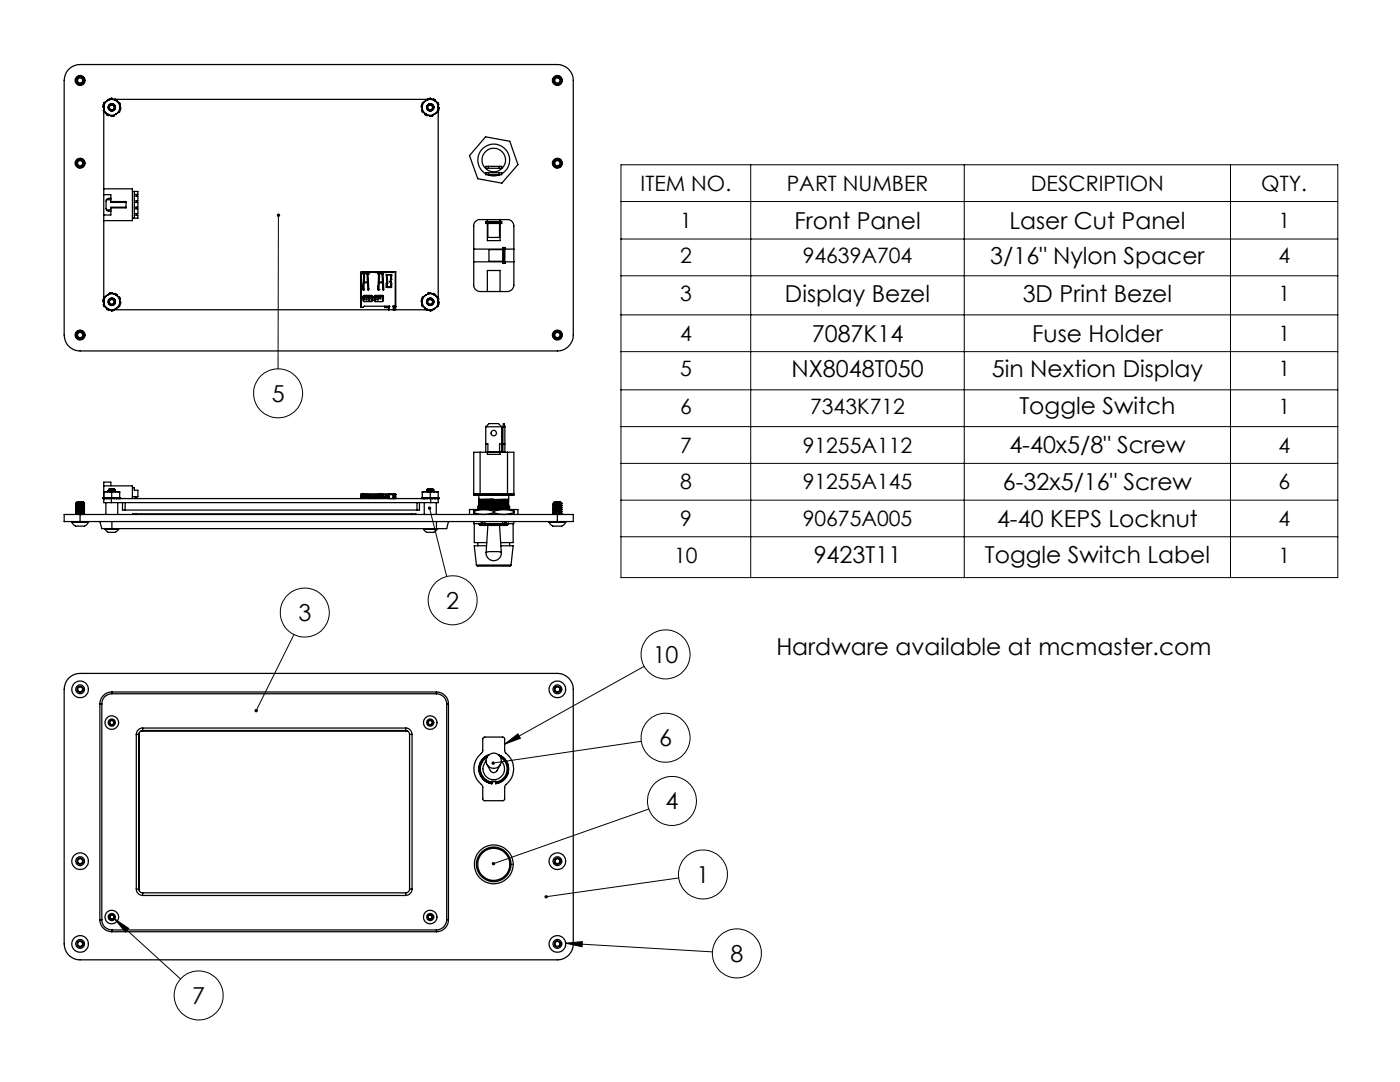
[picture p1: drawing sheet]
<svg xmlns="http://www.w3.org/2000/svg" width="279mm" height="216mm" viewBox="0 0 279 216" stroke-linecap="round" stroke-linejoin="round" font-family="sans-serif">
<g fill="none" stroke="#000" stroke-width=".2">
<path d="M123.9 32.9h143.1v82.4h-143.1zM149.8 32.9v82.4M192.4 32.9v82.4M245.6 32.9v82.4M55.6 43l-.1 30.6M123.9 40.2h143.1M123.9 47.7h143.1M123.9 55h143.1M123.9 62.8h143.1M123.9 70.2h143.1M123.9 77.8h143.1M123.9 85.1h143.1"/>
<path d="M123.9 92.5h143.1M123.9 99.8h143.1M85.7 101.4l3.4 13.6M123.9 107.1h143.1M58.7 126.6l-7.6 15.2M128.6 133l-27.9 15.5M100.7 148.5l2.7-2.1 .5 .9zM128 147.9l-29.6 4.4M129.5 161.4l-31 10.9M135.4 175.2l-26.4 3.7M22.9 183.4l13.1 11.9M22.9 183.4l2.8 1.8-.7 .8z"/>
<path d="M112.9 188.2l29.3 1.7M112.9 188.2l3.3-.3v1z"/>
<circle cx="55.5" cy="78.5" r="4.9"/>
<circle cx="90.3" cy="119.8" r="4.9"/>
<circle cx="60.8" cy="122.2" r="4.9"/>
<circle cx="132.8" cy="130.6" r="4.9"/>
<circle cx="132.8" cy="147.2" r="4.9"/>
<circle cx="134.1" cy="159.8" r="4.9"/>
<circle cx="140.3" cy="174.5" r="4.9"/>
<circle cx="39.6" cy="198.6" r="4.9"/>
<circle cx="147.1" cy="190.2" r="4.9"/>
</g>
<path d="M16.5 16.2a.5 .5 0 0 1-.8 .2 .5 .5 0 0 1 .1-.8 .5 .5 0 0 1 .7 .5v.1M111.7 16.2a.5 .5 0 0 1-.8 .2 .5 .5 0 0 1 .2-.8 .5 .5 0 0 1 .6 .5v.1M16.5 32.7a.5 .5 0 0 1-.8 .2 .5 .5 0 0 1 .1-.8 .5 .5 0 0 1 .7 .5v.1M111.7 32.7a.5 .5 0 0 1-.8 .2 .5 .5 0 0 1 .2-.8 .5 .5 0 0 1 .6 .5v.1M16.5 67a.5 .5 0 0 1-.8 .2 .5 .5 0 0 1 .1-.8 .5 .5 0 0 1 .7 .5v.1M111.7 67a.5 .5 0 0 1-.8 .2 .5 .5 0 0 1 .2-.8 .5 .5 0 0 1 .6 .5v.1M16.5 137.4a.5 .5 0 0 0-.8-.2 .5 .5 0 0 0 .1 .8 .5 .5 0 0 0 .7-.5v-.1M111.7 137.4a.5 .5 0 0 0-.8-.2 .5 .5 0 0 0 .2 .8 .5 .5 0 0 0 .6-.5v-.1M16.5 171.7a.5 .5 0 0 0-.8-.2 .5 .5 0 0 0 .1 .8 .5 .5 0 0 0 .7-.5v-.1M111.7 171.7a.5 .5 0 0 0-.8-.2 .5 .5 0 0 0 .2 .8 .5 .5 0 0 0 .6-.5v-.1M16.5 188.2a.5 .5 0 0 0-.8-.2 .5 .5 0 0 0 .1 .8 .5 .5 0 0 0 .7-.5v-.1M111.7 188.2a.5 .5 0 0 0-.8-.2 .5 .5 0 0 0 .2 .8 .5 .5 0 0 0 .6-.5v-.1" fill="none" stroke="#808080" stroke-width=".2" stroke-dasharray="15.2 1.3 1.3 1.3" stroke-linecap="butt"/>
<path d="M15.5 15.8l.5-.3 .5 .3v.5l-.5 .3-.5-.3zM110.7 15.8l.5-.3 .5 .3v.5l-.5 .3-.5-.3zM15.5 32.3l.5-.3 .5 .3v.5l-.5 .3-.5-.3zM110.7 32.3l.5-.3 .5 .3v.5l-.5 .3-.5-.3zM15.5 66.6l.5-.3 .5 .3v.5l-.5 .3-.5-.3zM110.7 66.6l.5-.3 .5 .3v.5l-.5 .3-.5-.3zM15.5 137.3l.5-.3 .5 .3v.5l-.5 .3-.5-.3zM110.7 137.3l.5-.3 .5 .3v.5l-.5 .3-.5-.3zM15.5 171.6l.5-.3 .5 .3v.5l-.5 .3-.5-.3zM110.7 171.6l.5-.3 .5 .3v.5l-.5 .3-.5-.3zM15.5 188.1l.5-.3 .5 .3v.5l-.5 .3-.5-.3zM110.7 188.1l.5-.3 .5 .3v.5l-.5 .3-.5-.3z" fill="none" stroke="#808080" stroke-width=".25"/>
<g fill="#000">
<path d="M85.4 101.2l.3-.1v.3v-.3a.34 .34 0 0 1 .4 .3 .34 .34 0 0 1-.5 .3 .34 .34 0 0 1-.2-.5z"/>
<path d="M100.7 148.5l2.7-2.1 .5 .9zM98.2 152l-.1 .3h.3h-.3a.34 .34 0 0 0 .4 .3 .34 .34 0 0 0 .2-.5 .34 .34 0 0 0-.5-.1zM98.2 172.1v.3l.3-.1-.3 .1a.34 .34 0 0 0 .5 .2 .34 .34 0 0 0 0-.5 .34 .34 0 0 0-.5 0zM108.8 178.7l-.1 .3 .3-.1-.3 .1a.34 .34 0 0 0 .4 .3 .34 .34 0 0 0 .2-.5 .34 .34 0 0 0-.5-.1zM112.9 188.2l3.3-.3v1zM50.9 141.5l-.1 .5 .2 .1 .1-.3-.1 .3a.34 .34 0 0 0 .5-.3 .34 .34 0 0 0-.6-.3zM22.9 183.4l2.8 1.8-.7 .8zM55.3 42.8a.34 .34 0 0 0 .1 .5 .34 .34 0 0 0 .5-.3 .34 .34 0 0 0-.3-.4v.4v-.4z"/>
</g>
<g fill="none" stroke="#000" stroke-width=".25">
<path d="M13.5 14a3.2 3.2 0 0 1 2.5-1.1h95.2a3.2 3.2 0 0 1 3.2 3.2v50.8a3.2 3.2 0 0 1-3.2 3.1h-95.2a3.2 3.2 0 0 1-3.2-3.1v-50.8a3.5 3.5 0 0 1 .7-2.1zM16.6 15.5a.78 .78 0 0 0-1-.2 .78 .78 0 0 0-.3 1 .78 .78 0 0 0 1 .4 .66 .66 0 0 0 .3-.8 .66 .66 0 0 0-.7-.4h.6l.4 .6M16.6 15.5l.3 .6M16.6 15.5a.88 .88 0 0 0-1.4 .1 .88 .88 0 0 0 .6 1.3 .88 .88 0 0 0 1.1-.8M21.8 19.9l-.4 .1M22.3 19.6l-.4 .1-.1 .1M22.8 19.8l.4 .1 .2 .3M85.8 19.6h-.3l-.2 .2h-62.2M86.4 19.8a.43 .43 0 0 1 .5 .4M111.9 15.5a.78 .78 0 0 0-1.1-.2 .78 .78 0 0 0-.2 1 .78 .78 0 0 0 1 .4 .66 .66 0 0 0 .2-.8 .66 .66 0 0 0-.7-.4h.7l.3 .6M111.9 15.5l.2 .6M111.9 15.5a.88 .88 0 0 0-1.4 .1 .88 .88 0 0 0 .5 1.3 .88 .88 0 0 0 1.1-.8"/>
<path d="M16.6 32a.78 .78 0 0 0-1-.2 .78 .78 0 0 0-.3 1 .78 .78 0 0 0 1 .4 .66 .66 0 0 0 .3-.8 .66 .66 0 0 0-.7-.4h.6l.4 .6M16.6 32l.3 .6M16.6 32a.88 .88 0 0 0-1.4 .1 .88 .88 0 0 0 .6 1.3 .88 .88 0 0 0 1.1-.8M20.7 21.4a1.5 1.5 0 0 0 .8 1.4M20.7 22.3l.8 .5M20.7 21.4v.9M20.7 21.8l-.1 .1 .1 .3M20.7 22.4v36.9M20.7 37.7h5.7v6.3h-5.7M20.7 38.8h1.4v1.6h3.1M20.7 20.8a.41 .41 0 0 0 0 .7M21.2 39.9h.9"/>
<path d="M21.3 22.6v.3l.5 .1M21.4 20h.1M21.5 20a1.59 1.59 0 0 1 1.6 0M21.5 20l.8-.4 .8 .4M21.5 20a1.61 1.61 0 0 0-.8 1.4M21.5 22.8a1.59 1.59 0 0 0 1.6 0M21.5 20l-.8 .5v.9M21.5 22.8l.8 .4 .8-.4M21.9 20.8a.71 .71 0 0 1 1.1 .6l-.2-.4-.6-.1a.59 .59 0 0 1 .6 .6 .59 .59 0 0 1-.6 .6 .59 .59 0 0 1-.5-.7zM22.1 39.6h-.6l-.3 .4v1.9l.4 .2h.5M22.6 20.8a.71 .71 0 0 0-1 .4 .71 .71 0 0 0 .6 1 .71 .71 0 0 0 .8-.8M22.8 23l-.5 .2"/>
<path d="M23.1 20a1.68 1.68 0 0 1 .8 1.4M23.1 20l.8 .5v.9M23.1 22.8l.1 .1M23.9 21.4a1.56 1.56 0 0 1-.8 1.4M23.9 21.4v.9l-.8 .5M23.9 21.3a.44 .44 0 0 1 0 .7M23.9 20.6l.1 .3-.1 .1M26.4 38.2h1.1v.6h-.7M26.8 39.1h.7v1h-.7M26.8 38.2v5.3M27.3 38.8v.3M84.3 21.4a1.56 1.56 0 0 0 .8 1.4"/>
<path d="M84.3 21.4v.9l.8 .5M84.3 21.8l-.1 .1 .1 .3M84.3 20.8l-.2 .4 .2 .3M84.8 22.6v.3l.5 .1M84.9 20h.2M85.1 20a1.59 1.59 0 0 1 1.5 0M85.1 20l.8-.4 .7 .4M85.1 20a1.68 1.68 0 0 0-.8 1.4M85.1 22.8a1.59 1.59 0 0 0 1.5 0M85.1 20l-.8 .5v.9M85.1 22.8l.8 .4 .7-.4M85.5 20.8a.68 .68 0 0 1 .7 0 .68 .68 0 0 1 .4 .6l-.3-.4-.5-.1a.57 .57 0 0 1 .6 .6 .57 .57 0 0 1-.6 .6 .57 .57 0 0 1-.6-.7z"/>
<path d="M86.2 20.8a.71 .71 0 0 0-1 .4 .71 .71 0 0 0 .5 .9 .71 .71 0 0 0 .9-.7M86.4 23l-.5 .2M86.6 20a1.61 1.61 0 0 1 .9 1.4M86.6 20l.9 .5v.9M86.7 22.8l.1 .1M87.5 21.4a1.5 1.5 0 0 1-.9 1.4M87.5 22.3l-.9 .5M87.5 21.4v.9M87.5 20.6l.1 .2-.1 .2M87.5 21.1v.2l.1 .1-.1 .6M87.5 22.4v36.9M96.9 27.3l4.8 .9 1.7 4.6-3.2 3.7-4.8-.8-1.7-4.7z"/>
<path d="M96.9 34.7a3.2 3.2 0 0 1-.8-4.8 3.2 3.2 0 0 1 4.9 0 3.2 3.2 0 0 1-.9 4.8M96.9 33.2h3.2v.4h-3.2zM96.9 34.5h3.2v.4h-3.2zM97.3 34.9a3.2 3.2 0 0 0 2.5 0M97.5 33.2v.4M97.5 34.5v.4M99.6 33.2v.4M99.6 34.5v.4M111.9 32a.78 .78 0 0 0-1.1-.2 .78 .78 0 0 0-.2 1 .78 .78 0 0 0 1 .4 .66 .66 0 0 0 .2-.8 .66 .66 0 0 0-.7-.4h.7l.3 .6M111.9 32l.2 .6M111.9 32a.88 .88 0 0 0-1.4 .1 .88 .88 0 0 0 .5 1.3 .88 .88 0 0 0 1.1-.8M20.7 59.6a.44 .44 0 0 0 0 .7v.3"/>
<path d="M21.2 41.9h.9M21.4 58.8h.1M21.5 58.8a1.59 1.59 0 0 1 1.6 0M21.5 58.8l.8-.4 .8 .4M21.5 58.8a1.61 1.61 0 0 0-.8 1.4M21.5 58.8l-.8 .5v.9M21.9 59.7a.71 .71 0 0 1 1.1 .5l-.2-.4-.6-.1a.59 .59 0 0 1 .6 .6 .59 .59 0 0 1-.6 .6 .59 .59 0 0 1-.5-.6zM22.1 40.2h3.1v1.3h-3.1M22.3 58.4l-.5 .1v.1M22.6 59.6a.71 .71 0 0 0-1 .4 .71 .71 0 0 0 .6 1 .71 .71 0 0 0 .8-.8M22.8 58.6l.4 .1 .2 .3M23.1 58.8a1.68 1.68 0 0 1 .8 1.4"/>
<path d="M23.1 58.8l.8 .5v.9M23.9 59.4l.1 .3-.1 .1M25.2 41.3h-3.1v1.6h-1.4M26.8 40.4h.7v.9h-.7M26.8 41.7h.7v.9h-.7M26.8 42.9h.7v.6h-1.1M27.3 40.1v.3M27.3 41.3v.4M27.3 42.6v.3M72.1 54.3h6.1M72.2 54.3l-.2 .1v6.9h.1M72.2 54.3h.1"/>
<path d="M72.2 54.2v.1M72.5 57.5v.3M72.5 57.5h.1M72.5 54.2v.5h.1l-.2 3.1 .1 .1M72.5 59.2l.1-.3h1.6l.1 .3M72.5 59.2v.8l.1 .2h1.6l.1-.2v-.8M72.5 59.1v.1M72.5 59.2h.2M72.5 54.5h.3M72.5 54.6h.3M72.5 56.6v.9M72.5 54.7h.3"/>
<path d="M72.5 56.3h.2M72.5 57.9h.1M72.5 56h.1M72.5 59.1h1v.1l.8-.1M72.6 56l.1 .2M72.7 56.4l-.2 1.5M72.7 56.4h.6M72.7 56.3v.1M72.7 59.1v.1M72.7 59.3v.1M72.7 59.3h-.2l.2 .1M72.7 54.3v.2"/>
<path d="M72.7 59.2v.1M72.7 59.4v.4h-.2M72.7 56.3l.1-1.9h.4l.1 1.9M72.7 56.3h.6M72.7 55.7h-.2M73 59.1l.1 .1M73.1 59.3v.1M73.1 59.2v.1M73.1 59.4v.4h.1v-.4M73.1 59.2h.1M73.1 59.3h.1M73.1 59.4h.1"/>
<path d="M73.2 59.3v.1M73.2 59.2v.1M73.2 54.5h.3M73.2 54.6h.3M73.2 54.7h.3M73.3 59.1l-.1 .1M73.3 54.3v.2M73.3 55.7h.2M73.3 56.3v.1M73.5 54.3v3.6l-.1-.1-.1-1.4M73.5 54.2v.1M73.5 54.3h.1"/>
<path d="M73.5 54.7h.1M73.6 57.6v.2M73.6 57.5v.1M73.6 57.6h.1M73.6 59.2v.1M73.6 59.4v.1M73.6 59.3v.1M73.6 59.5v.4h.2v-.4M73.6 59.3h.2M73.6 59.4h.2M73.6 59.5h.2M73.8 54.3h.1"/>
<path d="M73.8 54.3l.1 .1v-.1M73.8 54.2v.1M73.8 59.2v.1M73.8 59.4v.1M73.8 59.3v.1M73.9 54.3h.1M73.9 54.2v.1M74.2 59.1v.1M74.2 59.3v.1M74.2 59.2v.1M74.2 59.4v.4h.1M74.2 59.2h.1"/>
<path d="M74.2 59.3h.1M74.2 59.4h.1M74.7 59.2v.1M74.7 59.2l.1-.3h1.6l.1 .3M74.7 59.2v.8l.1 .2h1.6l.1-.2v-.8M74.7 59.4v.1M74.7 59.3v.1M74.7 59.5v.4h.2v-.4M74.7 59.3h.2M74.7 59.4h.2M74.7 59.5h.2M74.9 59.4v.1"/>
<path d="M74.9 59.3v.1M74.9 59.2v.1M74.9 54.3h.1M74.9 54.3l.1 .1 .1-.1M74.9 54.2v.1zM75.1 54.3h.1M75.1 54.2v.1M75.2 59.1v.1M75.2 59.3v.1M75.2 59.2v.1M75.2 59.4v.4h.3v-.4M75.2 59.2h.3"/>
<path d="M75.2 59.3h.3M75.2 59.4h.3M75.5 59.1v.1M75.5 59.3v.1M75.5 59.2v.1M75.5 57v.5M75.5 57.5h.1M75.5 57.5v.4M75.5 54.2v3.7M75.5 54.5h.3M75.5 54.6h.3M75.5 54.7h.3"/>
<path d="M75.5 55.7h.2M75.6 54.3v.2M75.6 57.8l-.1 .1M75.6 57.8h.1M75.6 58.9v.2l-.9 .1M75.7 56.3v.1M75.7 56.3l.1-1.9h.4l.1 1.9M75.7 56.4h.6M75.7 56.4l-.1 1.4M75.7 56.3h.6M75.8 58.9v.1M75.8 59.1v.1"/>
<path d="M75.8 59v.1M75.8 59.2v.4h.2v-.4M75.8 59.1h.2M75.8 59.2h.2M76 58.9v.1M76 59.1v.1M76 59v.1M76.2 54.3v.1M76.2 58.9l.3 .2M76.2 54.5h.2M76.2 54.6h.2M76.2 54.7h.3"/>
<path d="M76.3 55.7h.2M76.3 59.1v.1M76.3 59.3v.1M76.3 56.3v.1M76.3 56.3v.4M76.3 59.2v.1M76.3 59.4v.4h.2M76.3 59.2h.2M76.3 59.3h.2M76.3 59.4h.2M76.3 56.3h.2M76.4 54.3h.1"/>
<path d="M76.4 54.3v.4M76.4 57.5h.2M76.5 56l-.2 .3M76.5 54.2v3.7l-.1-.1-.1-1.4M76.9 54.3h.1M76.9 54.3l.1 .1 .1-.1M76.9 54.2v.1M77.1 54.3h.1M77.1 54.2v.1M77.1 57h.2M77.1 54.8h1.1l-.2 1.4 .1 1.2h-1v-.9l.1-.3zM77.1 55h.1"/>
<path d="M77.2 54.8l.2 1.4-.1 .4M77.3 56.6h.1M77.3 56.6v.6h.7v-.6M77.3 56.3h-.1v1.1M77.7 57.2l-.1 .2M77.9 57.2v.2M78 56.6h.1M78 57v.4M78 55h.1M78.1 56.8h.1M78.1 56.6h.1M78.1 56.4h.1"/>
<path d="M78.1 55.7h.1M78.1 55.5v.1M78.1 54.8l.1 .1M78.1 57.3h.1M78.1 56.7h.1M78.1 56.5h.1M78.1 55.3v.1M78.1 57.2h.1M78.1 55.5l-.1-.7-.1 1.4 .1 .4M78.1 56.9v.3M78.1 54.9v.3M78.2 54.3h.1"/>
<path d="M78.3 54.2l-.1 .2v-.2v.1M78.3 54.3h.1M78.9 54.2h.1v6.9h-.1M78.9 54.2h-6.8v7.1M78.9 54.2v6.9M84.3 59.6l-.2 .4 .2 .3M84.9 58.8h.2M85.1 58.8a1.59 1.59 0 0 1 1.5 0M85.1 58.8l.8-.4 .7 .4M85.1 58.8a1.68 1.68 0 0 0-.8 1.4M85.1 58.8l-.8 .5v.9M85.5 59.7a.68 .68 0 0 1 .7-.1 .68 .68 0 0 1 .4 .6l-.3-.4-.5-.1a.57 .57 0 0 1 .6 .6 .57 .57 0 0 1-.6 .6 .57 .57 0 0 1-.6-.6z"/>
<path d="M85.8 58.4l-.4 .1-.1 .1M86.2 59.6a.71 .71 0 0 0-1 .4 .71 .71 0 0 0 .5 .9 .71 .71 0 0 0 .9-.7M86.4 58.6l.4 .1 .1 .3M86.6 58.8a1.61 1.61 0 0 1 .9 1.4M86.6 58.8l.9 .5v.9M87.5 59.4l.1 .3-.1 .1M94.5 49.7h5.9M94.5 52.2h5.9M94.9 44.2l.7-.4h5.7a1.26 1.26 0 0 1 1.3 1.3v11.8a1.33 1.33 0 0 1-1.3 1.3h-5.5a1.26 1.26 0 0 1-1.3-1.3v-12.1zM96.9 44.2v.4M96.9 44.2l.7 .1M96.9 44.2h3.2"/>
<path d="M96.9 44.6h3.2M97.3 44.6v3.4h2.5v-3.4M97.3 58.2v-4.2h2.5v4.2M97.3 43.8v.4M97.4 44.6v2.8h2.3v-2.8M97.6 44.3v.2M97.6 44.5l-.7 .1M97.6 44.3h1.9M97.6 44.5h1.9M99.5 44.5l.6 .1M99.5 44.3v.2M99.8 43.8v.4"/>
<path d="M100.1 44.2v.4M100.1 44.2l-.6 .1M100.4 49.4v3.2M100.4 49.8h-2.8v2.3h2.8M100.4 49.4l.1 .6M100.4 49.4h.4M100.4 52.6h.4M100.5 50v1.9M100.5 51.9l-.1 .7M100.5 50h.1M100.5 51.9h.1M100.6 50v1.9"/>
<path d="M100.6 51.9l.2 .7M100.8 49.4v3.2M100.8 49.7h1.8M100.8 52.2h1.8M100.8 49.4l-.2 .6M16.6 66.3a.78 .78 0 0 0-1-.2 .78 .78 0 0 0-.3 1 .78 .78 0 0 0 1 .4 .66 .66 0 0 0 .3-.8 .66 .66 0 0 0-.7-.4h.6l.4 .6M16.6 66.3l.3 .6M16.6 66.3a.88 .88 0 0 0-1.4 .1 .88 .88 0 0 0 .6 1.3 .88 .88 0 0 0 1.1-.8M20.7 60.2a1.5 1.5 0 0 0 .8 1.4M20.7 60.2v.9l.8 .5M20.7 60.6l-.1 .1 .1 .3M21.3 61.5v.2l.5 .1"/>
<path d="M21.5 61.6a1.59 1.59 0 0 0 1.6 0M21.5 61.6l.8 .5 .8-.5M23.1 61.6h.1M23.9 60.2a1.56 1.56 0 0 1-.8 1.4M23.9 60.2v.9l-.8 .5M23.9 60.1a.41 .41 0 0 1 0 .7M76.8 61.1v.3h.7M76.8 61.2h.7M77.5 61.8h-54.7l-.5 .2M77.5 61.2h.1M77.5 61.8h.1M77.5 61.2v.6"/>
<path d="M77.6 61.2h.1M77.6 61.2l.2-.1h-5.1l-.2 .2h-.4M77.6 61.2v.6M77.6 61.8h.9M77.7 61.1v.1M78.5 61.2h.1M78.5 61.8h.1M78.5 61.1v.7M78.6 61.8h.1M78.6 61.2h.1M78.6 61.2v.6M78.6 61.2h.4v.6"/>
<path d="M78.6 61.8h6.5M78.9 61.1h-.5l.1 .1M84.3 60.2a1.56 1.56 0 0 0 .8 1.4M84.3 60.2v.9l.8 .5M84.3 60.6l-.1 .1 .1 .3M84.8 61.5v.2l.5 .1M85.1 61.6a1.59 1.59 0 0 0 1.5 0M85.1 61.6l.8 .5 .7-.5M86.4 61.8l-.5 .2M86.7 61.6h.1M86.7 61.6l-.3 .1M87.5 60.2a1.5 1.5 0 0 1-.9 1.4"/>
<path d="M87.5 60.2v.9l-.9 .5M87.5 60.1l.1 .2-.1 .5M111.9 66.3a.78 .78 0 0 0-1.1-.2 .78 .78 0 0 0-.2 1 .78 .78 0 0 0 1 .4 .66 .66 0 0 0 .2-.8 .66 .66 0 0 0-.7-.4h.7l.3 .6M111.9 66.3l.2 .6M111.9 66.3a.88 .88 0 0 0-1.4 .1 .88 .88 0 0 0 .5 1.3 .88 .88 0 0 0 1.1-.8M20.5 99.4h.1M20.5 99.4l.1 .1M20.6 99.5h.1M20.6 99.4v.1M20.6 99.5h.2M20.7 99.4h.1M20.7 99.4l.1-.1z"/>
<path d="M20.7 98.1v.1M20.7 98.1h.8M20.7 99.5v.8h1.5M20.7 98.2v1.2M20.7 96.9h5.7v2.6M20.8 99.5h.2M20.8 99.5h.5M20.8 99.4v.1M21 99.4h.3M21 99.4h-.2M21 99.4v.1M21 99.3l-.4 .1"/>
<path d="M21.2 99.4v.1M21.3 99.4h.3M21.3 99.4l-.3 .1M21.3 99.4v.1M21.3 99.5h.4M21.5 98.1h1.6M21.5 98.1l.8 .1M21.5 98.1l-.8 .1M21.6 98l.2 .1M21.6 97.9v.1M21.6 98l1.4-.2-1.2 .3 1-.1 .2 .1M21.6 99.4l.1 .1"/>
<path d="M21.7 97.7l.1-.2 1.1 .1-1.2 .1 .1 .1-.2 .1M21.7 99.5h.1M21.7 99.5h.5M21.8 99.4h.4M21.8 99.4h-.2M21.8 99.5h.4M21.8 99.4v.1M22.1 96.9v-.7h-1.4v1.9M22.2 99.4h.1M22.2 99.4v.1M22.2 99.5h.1M22.2 99.5v.8"/>
<path d="M22.3 98.2v1.1M22.3 99.4h.5M22.3 99.5h.5M22.3 99.4v.1M22.8 99.5h62.4M22.8 99.4v.1M22.8 99.5h.1M22.8 97.6l-1 .2 1-.2 .2 .2-1.4 .1M22.8 99.4h.4M22.8 99.4h.1M22.8 99.5h.4M23 98.1h.1"/>
<path d="M23.1 98.1l-.8 .1M23.1 98.1l.8 .1M23.1 98.1h.8v1.2h-3.2M23.2 99.5h.1M23.2 99.4h.2M23.2 99.4v.1M23.4 99.4h.3M23.4 99.4l-.2 .1M23.7 99.3l.4 .1M23.7 99.4v.1M23.7 99.5h.2M23.7 99.5h.1"/>
<path d="M23.9 99.4h.1M23.9 99.4h-.2M23.9 99.4v.1M24 99.4h.1M24 99.4l-.1 .1M24.1 99.4v.1M26.4 97.3h.4v.5h.7v1.3h-1.1M27 99.1v.4M27.3 99.1v.4M72 99.5l.1-.9h6.8l.1 .9M72 99.4l.1 .1M72.1 98.7h.1"/>
<path d="M72.1 99.4h.1M72.1 99.4h.3v.1M72.1 98.7h5.4M72.1 98.7v.7M72.1 99.2h5.4M72.3 99.4h.1M72.3 99.2v.2M72.5 99.3l.2 .1zM72.5 98.7h.1M72.5 99h.1M72.5 99.4h.1M72.5 99.3h.1"/>
<path d="M72.5 99h1M72.5 98.6v.5M72.5 99.3v.2M72.5 98.9h1M72.5 99v.2M72.7 99.4h.1M72.7 99.3h.1M72.7 99h.1M72.7 98.6l.1 .2h.4l.1-.1M72.7 99.3v.2M72.7 99v.2M73 99.3h.3v.1h-.3z"/>
<path d="M73 99.4h.1M73.1 99.4h.1M73.1 99h.1M73.1 99.3v.2M73.1 99l-.1 .2M73.2 99.4h.1M73.2 99.3h.1M73.2 99h.1M73.2 99.3v.2M73.2 99l.1 .2M73.3 98.7h.1M73.5 98.7v.8"/>
<path d="M73.6 99.3h.2l-.2 .1M73.6 99.4h.1M73.6 99.3h.1M73.6 99h.1M73.6 99h.2M73.6 99v.2M73.6 99.3v.2M73.8 99.4h.1M73.8 99.3h.1M73.8 99h.1M73.8 99.3v.2M73.8 99v.2"/>
<path d="M73.9 99.2v.3M74.1 99.3h.3M74.1 99.4h.3M74.2 99.4h.1M74.2 99.3h.1M74.2 99h.1M74.2 99h.2M74.2 99.3v.2M74.2 99l-.1 .2M74.4 99.4h.1M74.4 99.3h.1M74.4 99h.1"/>
<path d="M74.4 99v.2M74.4 99.3v.2M74.6 99.2v.3M74.7 99.4h.1M74.7 99.4v-.1v.2M74.7 99h.1M74.7 99h.2M74.7 99v.2M74.9 99.4h.1M74.9 99.3v.1M74.9 99.3h.1M74.9 99h.1"/>
<path d="M74.9 99.3v.2M74.9 99v.2M75 99.3h-.4v.1h.4M75 99.2v.3M75.2 99.3l.3 .1zM75.2 99.4h.1M75.2 99.3h.1M75.2 99h.1M75.2 99h1.4M75.2 99.3v.2M75.2 99v.2M75.3 98.7v.3"/>
<path d="M75.5 99.4h.1M75.5 99.3h.1M75.5 99h.1M75.5 99.3v.2M75.5 99v.2M75.5 98.7h.1M75.5 98.7v.2h.9M75.6 99.2v.3M75.7 98.7h.1M75.7 98.7l.1 .1h.4l.1-.1M75.7 99.3h.4v.1h-.4zM75.8 99.3h.1"/>
<path d="M75.8 99.4h.1M75.8 99h.1M75.8 99.3v.2M75.8 99v.2M76 99.4h.1M76 99.3h.1M76 99h.1M76 99.3v.2M76 99v.2M76.2 99.2v.3M76.3 99.3l.3 .1zM76.3 99.4h.1"/>
<path d="M76.3 99.3h.1M76.3 99h.1M76.3 98.7h.1M76.3 99v.2M76.3 99.3v.2M76.4 98.7v.3M76.6 99.4h.1M76.6 99.3h.1M76.6 99h.1M76.6 99.3v.2M76.6 99v.2M76.8 99.4h.7"/>
<path d="M76.8 99.2v.3M77 98.7v.5M77 98.8h.5M77.3 98.7h.1M77.4 98.7v.1M77.5 99.1h.1M77.5 98.7v.4M77.5 98.7h.1M77.5 98.7v.1M77.5 98.8h-.1l.1 .3M77.5 98.7v.8M77.6 98.7h.1"/>
<path d="M77.6 98.6l-.1 .1M77.6 98.7h.9M77.6 98.7v.8M78.5 98.7h.1M78.5 98.6l.1 .1M78.5 99.4l.1 .1M78.5 99h.1M78.5 99.2h.1M78.5 98.7v.8M78.6 99.4h.1M78.6 99.4h.4M78.6 98.7h.3"/>
<path d="M78.6 98.7v.7M78.9 98.7h.1M78.9 98.7v.7M84.2 99.4h.1M84.2 99.4l.1-.1-.1 .1M84.2 99.4h-.1M84.2 99.4v.1M84.3 99.4l.2 .1M84.5 99.4h.3M84.5 99.4h-.2M84.5 99.5h.1M84.5 99.4v.1"/>
<path d="M84.5 99.3l-.3 .1M84.8 99.4v.1M84.8 99.4l-.3 .1M84.8 99.4h.4M85.1 98.1l-.8 .1M85.1 98.1l.8 .1M85.1 98.1h1.5M85.1 98.1h-.8v.1M85.2 98l.2 .1M85.2 98l1.4-.2-1.2 .3M85.2 97.9v.1M85.2 99.5h.2"/>
<path d="M85.2 99.4v.1M85.2 99.5h.7M85.2 97.7l.2 .1M85.3 99.4h.5M85.3 99.4h-.1M85.3 99.4l.1 .1M85.4 97.8l-.2 .1M85.4 99.5h.4M85.4 97.5l1 .1-1.2 .1zM85.8 99.4v.1M85.8 99.4h.1M85.8 99.5h.1"/>
<path d="M85.9 98.2v1.1M85.9 99.4h.4M85.9 99.5h.4M85.9 99.4v.1M86 99.5v.8M86.3 99.4v.1M86.3 99.5h.1M86.3 99.5h.6M86.4 97.6l-1 .2M86.4 99.4h.4M86.4 99.4h-.1M86.4 99.5h.3"/>
<path d="M86.4 99.4v.1M86.5 97.8h.1M86.6 98.1l-.2-.1-1 .1M86.6 97.8l-.2-.2-1 .2M86.6 97.8l-1.4 .1M86.6 98.1h-.1M86.6 98.1h.1M86.6 98.1l-.7 .1M86.6 98.1l.9 .1M86.6 98.1h.9v1.2h-3.2v-1.1M86.7 99.5h.2M86.8 99.5h.1"/>
<path d="M86.8 99.4h.1M86.8 99.4l-.1 .1M86.9 99.4h.3M86.9 99.5h.3M86.9 99.4v.1M87.2 99.3l.4 .1M87.2 99.5h.3M87.2 99.4l.2 .1M87.2 99.4v.1M87.3 99.4l-.1 .1M87.4 99.5h.2M87.5 99.4h.1"/>
<path d="M87.5 99.4h-.3M87.5 99.5h.1M87.5 99.4l-.1 .1M87.5 99.5v.8h-1.5M87.6 99.4h.1M87.6 99.4v.1M94.5 98.6h8.1M95.6 99.8l.2 .1M95.6 98.8v.8h2.8l-2.8 .1M95.6 99.7v.1M95.7 99.6l-.1 .1M95.8 99.9l-.2 .2"/>
<path d="M95.8 90.2h-1.3v8.6h1.3M95.8 90.2v8.6M95.8 98.8h5.5M95.8 90.2h5.5M96.9 85.2h3.2M96.9 85.2l.7-.7h1.9l.6 .7M96.9 88.6h.5v1.6M96.9 85.2v5M97.3 90.2v.5h2.5v-.5M100.1 88.6h-.4v1.6M100.1 85.2v5M100.4 85.2h.4"/>
<path d="M100.4 85.2l.1-.7h.1l.2 .7M100.4 88.6h.4M100.4 85.2v5h-2.8M100.8 85.2v5M101.2 99.8l.3 .1-5.9 .2M101.2 99.7l-5.4 .2M101.2 99.8l-5.4 .2M101.2 99.7v.1M101.3 90.2h1.3v8.6h-1.3M101.3 90.2v8.6M101.4 99.6l-.2 .1M101.5 98.8v.8l-5.9 .2"/>
<path d="M101.5 99.9v.1M14.3 104.2l.3 .5a1.61 1.61 0 0 0 1.7 .3 1.21 1.21 0 0 0 1.3-.8M14.3 104.2h3.3M14.3 104.1v.1M15.1 100.6l.3 .2M15.1 101l.3 .2M15.1 101.8l.3 .2M15.1 102.2l.3 .2M15.1 100.6h.1M15.1 101h.1M15.1 101.4h.1M15.1 101.8h.1"/>
<path d="M15.1 102.2h.1M15.1 102.6h.1M15.1 102.6l.1 .1M15.2 100.3l.2 .1M15.2 100.3l.2-.2 1.3 .1zM15.4 100.8l-.3 .2M15.4 101.2l-.3 .2M15.4 101.6l-.3 .2M15.4 102l-.3 .2M15.4 102.4l-.3 .2M15.4 100.4l-.3 .2M15.4 101.6h.1"/>
<path d="M15.4 100.4h.1M15.4 100.8h.1M15.4 102h.1M15.4 102.4h.1M16 102.7h-3.2v1.4h3.2M16 102.7v1.4M16 102.7h95.2M16 104.1h95.2M16.6 100.6l.3 .3M16.6 101l.3 .2a1.28 1.28 0 0 1-1.3 .3l-.2 .1M16.6 101.4l.3 .2M16.6 101.8l.3 .2"/>
<path d="M16.6 102.2l.3 .2-.9 .3M16.6 100.3l.3 .1M16.6 101h.1M16.6 101.4h.1M16.6 101.8h.1M16.6 102.6h.1M16.6 100.3l-1.2 .1M16.6 100.6l-1.2 .2M16.6 101l-1.2 .2M16.6 101.4l-1.2 .2M16.6 101.8l-1.2 .2M16.6 102.2l-1.2 .2"/>
<path d="M16.6 102.6l-.1 .1M16.6 102.6l.1 .1M16.6 100.6h.1M16.6 102.2h.1M16.8 101.2l-1.7 .2 .3 .2M16.8 100.8l-1.7 .2M16.8 101.2l-1.7 .2M16.8 101.6l-1.7 .2M16.8 102l-1.7 .2M16.8 102.4l-1.7 .2M16.8 100.5l-1.7 .1M16.8 102.1l-1.7 .1"/>
<path d="M16.8 100.4h.1M16.9 100.5l-1.5 .3M16.9 100.9l-1.5 .3M16.9 101.6l-.5 .2-1 .2M16.9 102.1l-1.5 .3M16.9 100.4l-1.8 .2M16.9 100.9l-1.8 .1M16.9 101.6l-1.8 .2M16.9 100.4h.1M17.6 104.1v.1M19.9 104.1l.4 1.4h2M21 105.6l.2 .3a.99 .99 0 0 0 1.2 .3 1.16 1.16 0 0 0 1.3-.6"/>
<path d="M21 105.6h2.7M21 105.5v.1M21.1 100.3v2.4M22.2 100.3h63.8M22.3 104.1v1.4M22.3 105.5h64.8M23.5 100.3v2.4M23.7 105.5v.1M24.4 100.3v1.5h.6M25 101.8h58.2M25 100.3v1.5M27.2 102.6h-.7v.1"/>
<path d="M27.2 102.6v.1M27.2 102.6h55M82.2 102.6h.8v.1M82.2 102.6v.1M83.2 100.3v1.5M83.7 100.3v1.5h-.5M84.5 105.6l.2 .3a2.01 2.01 0 0 0 2.2 .1l.3-.4M84.5 105.6h2.7M84.5 105.5v.1M84.7 100.3v2.4M87.1 100.3v2.4M87.1 104.1v1.4"/>
<path d="M87.2 105.5v.1M89.5 104.1l-.4 1.4h-2M94.5 102.3a5.8 5.8 0 0 0 4 0M94.5 101.7v.3M94.5 101.7h2M94.5 102.3v.4M94.5 102v.3M94.5 101.7h-.8v1M94.6 104.1v.4h1.5M94.7 104.5v3.8h2.5M95.1 112.7l.2 .3h6.5l.2-.3M95.1 112.7h6.9"/>
<path d="M95.4 108.3v.6M95.6 100.2l.2 .1-.2 .3M95.6 100.6l.2 .1M95.6 101l.2 .2M95.6 101.4l.2 .2M95.6 104.5l.2 .2 5.6-.1M95.6 104.5h.1M95.6 100.1v.1M95.6 101.3v.1M95.6 101h-.2v.7M95.8 100.8l-.2 .1M95.8 101.1l-.2 .2"/>
<path d="M95.8 101.6l-.2 .1M95.8 100.7v.1M96.1 104.5h.2M96.1 104.1v.4M96.3 104.5h.5M96.3 104.1v.4M96.5 101.7l-2 .3M96.5 101.7h1l1 .3M96.5 101.7h4M96.7 104.5h-1.1M96.8 104.5h3.5M96.8 104.1v.4"/>
<path d="M97 110.2a1.52 1.52 0 0 0 1.5 1.7 1.52 1.52 0 0 0 1.5-1.7M97 110.2l.7-.1h1.7l.6 .1M97.1 108.9h-2.4l.4 3.8M97.4 104.8l-.4 5.4M98.5 101.7l3-.1-.1 .1M98.5 102.3a5.9 5.9 0 0 0 4.1 0M98.5 102v.3M99.7 104.8l.3 5.4M100 108.9h2.4l-.4 3.8M100.3 104.5h.4M100.3 104.1v.4M100.5 101.7l-2 .3"/>
<path d="M100.5 101.7h1.1l1 .3M100.5 101.7h2.1M100.7 104.5h.3M100.7 104.1v.4M101 104.1v.4M101.2 100.1l-5.4 .2M101.2 100.9l-5.4 .2M101.2 104.5l-5.4 .2M101.2 100.1l.3-.1-5.9 .2M101.2 100.5l.3-.1-5.9 .2M101.2 101.3l.3-.1-5.9 .2M101.2 100.2l.3 .1-5.9 .2"/>
<path d="M101.2 100.6l.3 .1M101.2 101l.3 .1-5.9 .2M101.2 101.4l.3 .1-5.1 .2M101.2 104.5l.2 .1M101.2 100.1v.1M101.2 100.5v.1M101.2 100.5l-5.4 .2M101.2 101.3l-5.4 .2M101.2 100.2l-5.4 .2M101.2 100.6l-5.4 .2M101.2 101l-5.4 .1M101.2 101.4l-5.4 .2"/>
<path d="M101.2 100.9v.1M101.2 101.3v.1M101.2 104.5h.1M101.4 101h.3v.7M101.4 104.6l-.2 .2h-5.4M101.5 100.8l-.3 .1M101.5 104.4l-.3 .1M101.5 100.8l-5.9 .2M101.5 100.7l-5.9 .3M101.5 100.3v.1M101.5 100.7v.1M101.5 101.1v.1"/>
<path d="M101.5 101.5v.1M101.7 108.3v.6M102.4 104.5v3.8h-2.5M102.5 104.1v.4h-1.5M102.6 101.7v.3M102.6 102.3v.4M102.6 102v.3M102.6 101.7h.8v1M109.6 104.2l.3 .5a1.61 1.61 0 0 0 1.6 .3 1.21 1.21 0 0 0 1.4-.8M109.6 104.2h3.3M109.6 104.1v.1M110.3 100.6l.3 .2"/>
<path d="M110.3 101l.3 .2M110.3 101.8l.3 .2M110.3 102.2l.3 .2M110.3 102.6l.1 .1M110.3 100.6h.1M110.3 101h.1M110.3 101.4h.1M110.3 101.8h.1M110.3 102.2h.1M110.3 102.6h.1M110.5 100.3l.1 .1M110.5 100.3l.2-.2 1.2 .1z"/>
<path d="M110.6 100.8l-.3 .2M110.6 101.2l-.3 .2M110.6 101.6l-.3 .2M110.6 102l-.3 .2M110.6 102.4l-.3 .2M110.6 100.4l-.3 .2M110.6 101.6h.1M110.6 100.4h.1M110.6 100.8h.1M110.6 102h.1M110.6 102.4h.1M111.2 102.7h3.2v1.4h-3.2"/>
<path d="M111.2 102.7v1.4M111.9 101l.2 .2a1.28 1.28 0 0 1-1.3 .3l-.2 .1M111.9 102.2l.2 .2-.8 .3M111.9 100.6l.2 .3M111.9 101.4l.2 .2M111.9 101.8l.2 .2M111.9 100.3l.2 .1M111.9 101h.1M111.9 101.4h.1M111.9 101.8h.1M111.9 102.6h.1M111.9 100.3l-1.3 .1"/>
<path d="M111.9 100.6l-1.3 .2M111.9 101l-1.3 .2M111.9 101.4l-1.3 .2M111.9 101.8l-1.3 .2M111.9 102.2l-1.3 .2M111.9 102.6l-.2 .1M111.9 102.6v.1M111.9 100.6h.1M111.9 102.2h.1M112.1 101.2l-1.8 .2 .3 .2M112.1 100.5l-1.7 .1M112.1 102.1l-1.7 .1"/>
<path d="M112.1 102.4l-1.7 .2M112.1 100.8l-1.8 .2M112.1 101.2l-1.8 .2M112.1 101.6l-1.8 .2M112.1 102l-1.8 .2M112.1 102.4l-1.8 .2M112.1 100.4h.1M112.1 100.5l-1.5 .3M112.1 100.9l-1.5 .3M112.1 101.6l-.4 .2-1.1 .2M112.1 102.1l-1.5 .3M112.1 100.9l-1.7 .1"/>
<path d="M112.1 101.6l-1.7 .2M112.1 100.4l-1.8 .2M112.9 104.1v.1M13.9 135.1a2.97 2.97 0 0 1 2.1-.7h95.2a3.2 3.2 0 0 1 3.2 3.1v50.8a3.2 3.2 0 0 1-3.2 3.2h-95.2a3.2 3.2 0 0 1-3.2-3.2v-50.8a3.4 3.4 0 0 1 1.1-2.4zM15.5 137.8l.5 .3M15.5 137.3v.5M16 137l-.5 .3M16 137l.5 .3M16.5 137.8l-.5 .3M16.5 137.3v.5M22.3 138.4a1.99 1.99 0 0 0-2 2.1M22.3 138.1a2.41 2.41 0 0 0-2.4 2.4"/>
<path d="M22.3 138.4h64.8M22.3 138.1v.3M22.3 138.1h64.8M87.1 138.4a2.05 2.05 0 0 1 2 2.1M87.1 138.1a2.41 2.41 0 0 1 2.4 2.4M87.1 138.1v.3M110.7 137.8l.5 .3M110.7 137.3v.5M111.2 137l-.5 .3M111.2 137l.5 .3M111.7 137.8l-.5 .3M111.7 137.3v.5"/>
<path d="M19.9 140.5h.4M19.9 140.5v43M20.3 140.5v43M21.9 144.4l.4 .2M21.9 144v.4M22.3 143.7l.4 .3M22.3 143.7l-.4 .3M22.7 144.4l-.4 .2M22.7 144v.4M27.2 146.5v30.9M27.7 146.4v31.2M28.1 145.9h53.3"/>
<path d="M28.5 145.3a1.26 1.26 0 0 0-1.3 1.2M28.5 145.8a.73 .73 0 0 0-.8 .7h-.5M28.5 145.3v.5M28.5 145.3h52.5M28.5 145.8h52.5M81 145.3a1.26 1.26 0 0 1 1.2 1.2M81 145.8a.78 .78 0 0 1 .7 .7M81 145.3v.5M81.7 146.5v30.9M81.7 146.5h.5M82.2 146.5v30.9M85.5 144.4l.4 .2"/>
<path d="M85.5 144v.4M85.9 143.7l-.4 .3M85.9 143.7l.4 .3M86.3 144.4l-.4 .2M86.3 144v.4M89.1 140.5h.4M89.1 140.5v43M89.5 140.5v43M95.6 153.3a3.1 3.1 0 0 0 .7 2.1M95.6 153.3a2.79 2.79 0 0 0 2.5 2.8M96.3 155.4a3.2 3.2 0 0 0 1.8 1M96.4 147.2l.3-.1h3.7l.2 .1 .2 2.8a4.2 4.2 0 0 1 0 6.8l-.1 2.7-.3 .3-3.9-.1-.2-.2v-2.7a4.2 4.2 0 0 1-.1-6.7z"/>
<path d="M97 151.9a2.15 2.15 0 0 0 0 3 2.15 2.15 0 0 0 3.1 0 2.15 2.15 0 0 0-.1-3M97.2 151.1a2.68 2.68 0 0 0-1.3 2.8 2.68 2.68 0 0 0 2.2 2.2M97.2 152.5a1.53 1.53 0 0 1 1.3-2.2 1.53 1.53 0 0 1 1.4 2.2M97.2 152.5l.7 1.3a.74 .74 0 0 0 1.3 0l.7-1.3M97.2 152.5a1.55 1.55 0 0 0 2.7 0M97.3 151a2.73 2.73 0 0 0-1.5 2.8 2.73 2.73 0 0 0 2.3 2.3M97.6 150.6a2.95 2.95 0 0 0-2 2.7M97.6 150.6a2.76 2.76 0 0 0-2 2.7M98.1 156.4h.1M98.1 156.1h.1M98.9 156.1h.1M99.5 150.6a2.99 2.99 0 0 1 2 3.1 2.99 2.99 0 0 1-2.6 2.7v-.4h-.8v.4l-.5-.1-1.3-.9"/>
<path d="M99.5 150.6a2.96 2.96 0 0 1 2 3.1 2.96 2.96 0 0 1-2.5 2.7M99.7 150.8a2.86 2.86 0 0 1 1.7 3 2.86 2.86 0 0 1-2.4 2.5v-.4h-.9v.5M99.9 151.1a2.68 2.68 0 0 1 1.3 2.8 2.68 2.68 0 0 1-2.2 2.2M15.5 172.1l.5 .3M15.5 171.6v.5M16 171.3l-.5 .3M16 171.3l.5 .3M16.5 172.1l-.5 .3M16.5 171.6v.5M27.2 177.4h.5a.72 .72 0 0 0 .8 .8M27.2 177.4a1.33 1.33 0 0 0 1.3 1.3M28.5 178.2v.5"/>
<path d="M28.5 178.2h52.5M28.5 178.7h52.5M81 178.2v.5M81.7 177.4a.78 .78 0 0 1-.7 .8M81.7 177.4h.5M82.2 177.4a1.33 1.33 0 0 1-1.2 1.3M110.7 172.1l.5 .3M110.7 171.6v.5M111.2 171.3l-.5 .3M111.2 171.3l.5 .3M111.7 172.1l-.5 .3M111.7 171.6v.5"/>
<path d="M15.5 188.6l.5 .3M15.5 188.1v.5M16 187.8l-.5 .3M16 187.8l.5 .3M16.5 188.6l-.5 .3M16.5 188.1v.5M19.9 183.5a2.41 2.41 0 0 0 2.4 2.4M19.9 183.5h.4M20.3 183.5a1.99 1.99 0 0 0 2 2.1M21.9 183.2l.4 .2M21.9 182.7v.5M22.3 182.5l-.4 .2"/>
<path d="M22.3 182.5l.4 .2M22.3 185.6v.3M22.3 185.9h64.8M22.3 185.6h64.8M22.7 183.2l-.4 .2M22.7 182.7v.5M85.5 183.2l.4 .2M85.5 182.7v.5M85.9 182.5l.4 .2M85.9 182.5l-.4 .2M86.3 183.2l-.4 .2M86.3 182.7v.5"/>
<path d="M87.1 185.6v.3M89.1 183.5a2.05 2.05 0 0 1-2 2.1M89.1 183.5h.4M89.5 183.5a2.41 2.41 0 0 1-2.4 2.4M110.7 188.6l.5 .3M110.7 188.1v.5M111.2 187.8l.5 .3M111.2 187.8l-.5 .3M111.7 188.6l-.5 .3M111.7 188.1v.5"/>
<circle cx="16" cy="16.1" r=".98"/>
<circle cx="16" cy="16.1" r=".57"/>
<circle cx="111.2" cy="16.1" r=".98"/>
<circle cx="111.2" cy="16.1" r=".57"/>
<circle cx="16" cy="32.6" r=".98"/>
<circle cx="16" cy="32.6" r=".57"/>
<circle cx="22.3" cy="21.4" r=".74"/>
<circle cx="22.3" cy="21.4" r=".47"/>
<circle cx="85.9" cy="21.4" r=".47"/>
<circle cx="85.9" cy="21.4" r=".73"/>
<circle cx="98.5" cy="31.9" r="2.36"/>
<circle cx="111.2" cy="32.6" r=".98"/>
<circle cx="111.2" cy="32.6" r=".57"/>
<circle cx="16" cy="66.9" r=".98"/>
<circle cx="16" cy="66.9" r=".57"/>
<circle cx="22.3" cy="60.2" r=".75"/>
<circle cx="22.3" cy="60.2" r=".47"/>
<circle cx="85.9" cy="60.2" r=".47"/>
<circle cx="85.9" cy="60.2" r=".74"/>
<circle cx="111.2" cy="66.9" r=".98"/>
<circle cx="111.2" cy="66.9" r=".57"/>
<circle cx="98.5" cy="86.4" r=".54"/>
<circle cx="16" cy="137.5" r=".88"/>
<circle cx="16" cy="137.6" r="1.65"/>
<circle cx="111.2" cy="137.5" r=".88"/>
<circle cx="111.2" cy="137.6" r="1.65"/>
<circle cx="22.3" cy="144.2" r="1.36"/>
<circle cx="22.3" cy="144.2" r=".72"/>
<circle cx="85.8" cy="144.2" r="1.36"/>
<circle cx="85.9" cy="144.2" r=".71"/>
<circle cx="16" cy="171.8" r=".88"/>
<circle cx="16" cy="171.8" r="1.65"/>
<circle cx="98.5" cy="172.5" r="3.2"/>
<circle cx="98.5" cy="172.5" r="3.9"/>
<circle cx="98.5" cy="172.5" r="3.4"/>
<circle cx="111.2" cy="171.8" r=".88"/>
<circle cx="111.2" cy="171.8" r="1.65"/>
<circle cx="16" cy="188.3" r=".88"/>
<circle cx="16" cy="188.4" r="1.65"/>
<circle cx="22.3" cy="183" r="1.36"/>
<circle cx="22.3" cy="183" r=".71"/>
<circle cx="85.8" cy="183" r="1.36"/>
<circle cx="85.9" cy="183" r=".7"/>
<circle cx="111.2" cy="188.3" r=".88"/>
<circle cx="111.2" cy="188.4" r="1.65"/>
</g>
<g font-size="4.7">
<text x="158.5" y="45.6">Front Panel</text>
<text x="201.4" y="45.6">Laser Cut Panel</text>
<text x="197.6" y="52.6">3/16&quot; Nylon Spacer</text>
<text x="156.7" y="60.2">Display Bezel</text>
<text x="204.1" y="60.2">3D Print Bezel</text>
<text x="162" y="68.2">7087K14</text>
<text x="206" y="68.2">Fuse Holder</text>
<text x="157.9" y="75.2">NX8048T050</text>
<text x="198" y="75.2">5in Nextion Display</text>
<text x="54.2" y="80.1">5</text>
<text x="203.4" y="82.7">Toggle Switch</text>
<text x="201.4" y="90.5">4-40x5/8&quot; Screw</text>
<text x="200.1" y="97.8">6-32x5/16&quot; Screw</text>
<text x="199" y="105.1">4-40 KEPS Locknut</text>
<text x="162.4" y="112.4">9423T11</text>
<text x="196.5" y="112.4">Toggle Switch Label</text>
<text x="59.5" y="123.9">3</text>
<text x="89.1" y="121.4">2</text>
<text x="154.9" y="130.8">Hardware available at mcmaster.com</text>
<text x="130.3" y="132.2">10</text>
<text x="131.6" y="148.9">6</text>
<text x="132.8" y="161.5">4</text>
<text x="139" y="176.1">1</text>
<text x="145.8" y="191.9">8</text>
<text x="38.4" y="200.3">7</text>
</g>
<g font-size="4.2">
<text x="127.9" y="38.1">ITEM NO.</text>
<text x="157" y="38.1">PART NUMBER</text>
<text x="205.7" y="38.1">DESCRIPTION</text>
<text x="251.7" y="38.1">QTY.</text>
<text x="135.7" y="45.5">1</text>
<text x="255.1" y="45.5">1</text>
<text x="135.7" y="52.5">2</text>
<text x="160.2" y="52.5">94639A704</text>
<text x="255.1" y="52.5">4</text>
<text x="135.7" y="60.1">3</text>
<text x="255.1" y="60.1">1</text>
<text x="135.7" y="68">4</text>
<text x="255.1" y="68">1</text>
<text x="135.7" y="75.1">5</text>
<text x="255.1" y="75.1">1</text>
<text x="135.7" y="82.6">6</text>
<text x="161.7" y="82.6">7343K712</text>
<text x="255.1" y="82.6">1</text>
<text x="135.7" y="90.3">7</text>
<text x="160.2" y="90.3">91255A112</text>
<text x="255.1" y="90.3">4</text>
<text x="135.7" y="97.6">8</text>
<text x="160.2" y="97.6">91255A145</text>
<text x="255.1" y="97.6">6</text>
<text x="135.7" y="105">9</text>
<text x="160.2" y="105">90675A005</text>
<text x="255.1" y="105">4</text>
<text x="134.5" y="112.3">10</text>
<text x="255.1" y="112.3">1</text>
</g>
</svg>
